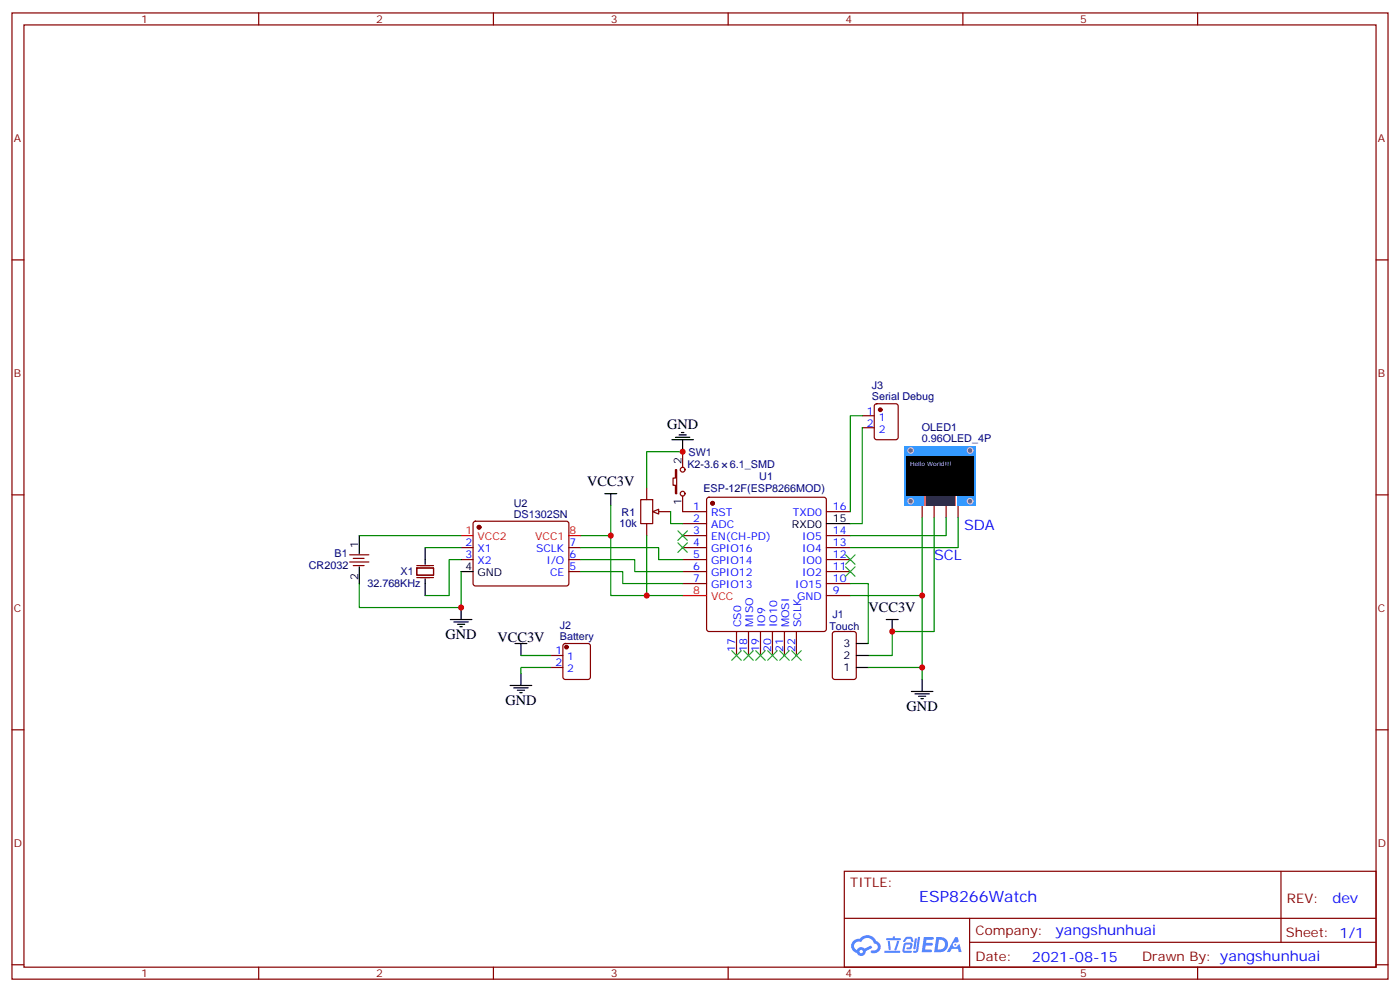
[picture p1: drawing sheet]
<svg xmlns="http://www.w3.org/2000/svg" width="412mm" height="292mm" viewBox="0 0 412 292" stroke-linecap="round" stroke-linejoin="round" font-family="sans-serif">
<g fill="none" stroke="#870000" stroke-width=".35">
<path d="M3.5 3.8h405.4v284.3h-405.4zM7.1 7.3h398.2v277.3h-398.2zM76.2 3.8v3.5M145.3 3.8v3.5M214.5 3.8v3.5M283.6 3.8v3.5M352.8 3.8v3.5M3.5 76.5h3.6M405.3 76.5h3.6M3.5 145.6h3.6M405.3 145.6h3.6M3.5 214.8h3.6"/>
<path d="M405.3 214.8h3.6M248.7 256.4h156.6v28.2h-156.6zM377.3 256.4v20.9M248.7 270.2h156.5M285.6 277.3h119.6M285.6 270.2v14.2M3.5 283.9h3.6M76.2 284.6v3.5M145.3 284.6v3.5M214.5 284.6v3.5M283.6 284.6v3.5M352.8 284.6v3.5"/>
<path d="M405.3 283.9h3.6"/>
</g>
<g fill="#5487ff">
<path d="M272.1 275.7h2.6l.3 .2-.1 .6h-2l-.1 1h1.6l.4 .4-.4 .4h-1.7l-.2 1.1 1.8 .1 .3 .3-.2 .4h-2.9z"/>
<path d="M281.4 275.8h.7l.4 1.3-.7 .3a.74 .74 0 0 0-1.1 .3 .74 .74 0 0 0 .5 1.1 .74 .74 0 0 0 .9-.7l.5-.3 .7 2.4h-.9l-.2-1h-1.9l-.5 1h-.9z"/>
<path d="M269.5 276.2h.6l-.4 2.9a.31 .31 0 0 1-.3 .3 .31 .31 0 0 1-.3-.3z"/>
<path d="M270.4 275.7h.6l-.5 4a.89 .89 0 0 1-.7 .7 .89 .89 0 0 1-.9-.3l1-.5z"/>
<path d="M266.8 275.9l.6-.2 1.2 .1 .5 1.3-.6 .1-.4-.9-1 .1a.95 .95 0 0 1-1 .8l-.1-.2z"/>
<path d="M266.4 277.6l1.8-.2a1.04 1.04 0 0 1 .6 1.1 1.04 1.04 0 0 1-.8 .9h-.7a.29 .29 0 0 1-.3-.4 .29 .29 0 0 1 .3-.2h.7l.2-.8h-1.4l-.4 1.8h1.9a.29 .29 0 0 1 .3 .3 .29 .29 0 0 1-.3 .3h-2l-.4-.3 .2-2.1z"/>
<path d="M260.5 279.8h4.4a.3 .3 0 0 1 .3 .3 .3 .3 0 0 1-.3 .3h-4.3z"/>
<path d="M264.3 276.9h.6l-.5 1.6a1.02 1.02 0 0 1-.7 1.2l-.2-.3z"/>
<path d="M261.5 276.9h.6l.3 2.4-.3 .3-.3-.2z"/>
<path d="M261.1 276.1h1.9l.2-.5h.5l-.1 .5h1.5a.29 .29 0 0 1 .3 .3 .29 .29 0 0 1-.3 .3h-3.9z"/>
<path d="M275.8 275.7l-.6 4.5h1.4a2.27 2.27 0 0 0 2.7-2.3 2.27 2.27 0 0 0-2.7-2.2zM276.6 276.5a1.5 1.5 0 0 1 1.8 1.6 1.5 1.5 0 0 1-1.9 1.3h-.3z"/>
<path d="M251.4 276.9a2.09 2.09 0 0 0 1 3.5 1.37 1.37 0 0 0 1.5 .9 1.37 1.37 0 0 0 1.1-1.4l2-1-.5-.7-1.8 1a1.4 1.4 0 0 0-2.3 .4 1.32 1.32 0 0 1-.6-1.9 1.32 1.32 0 0 1 1.9-.4 2.02 2.02 0 0 1 2-1.3 2.02 2.02 0 0 1 1.8 1.6 1.09 1.09 0 0 1 1.1 1.4 1.09 1.09 0 0 1-1.6 .7 .41 .41 0 0 0-.5 .3 .41 .41 0 0 0 .4 .5 1.89 1.89 0 0 0 2.4-1.2 1.89 1.89 0 0 0-1.2-2.4 2.98 2.98 0 0 0-5-.6l-1 .1zM253.2 280a.52 .52 0 0 1 1 0 .52 .52 0 0 1-1 0z"/>
<circle cx="281.4" cy="278" r=".28"/>
</g>
<circle cx="209.9" cy="148.1" r=".53" fill="#870000" stroke="#870000" stroke-width=".35"/>
<g fill="none" stroke="#870000" stroke-width=".35">
<path d="M201.1 150.6h7M201.1 154.1h7M201.1 157.6h7M208.4 146.5l.4-.2h33.9l.5 .2 .2 .5v38.1l-.2 .5-.5 .2h-33.9l-.5-.2-.2-.5v-38.1zM243.4 150.6h7.1M243.4 157.6h7.1M271.6 148.8v3.5M275.2 148.8v3.5M278.7 148.8v3.5M282.2 148.8v3.5M201.1 161.1h7M201.1 164.7h7"/>
<path d="M201.1 168.2h7M201.1 171.7h7M243.4 161.1h7.1M243.4 164.7h7.1M243.4 168.2h7.1M243.4 171.7h7.1M243.4 175.3h7.1M217 185.8v7.1M220.5 185.8v7.1M224 185.8v7.1M227.5 185.8v7.1M231.1 185.8v7.1"/>
<path d="M234.6 185.8v7.1"/>
</g>
<path d="M201.1 175.3h7" fill="none" stroke="#f00" stroke-width=".35"/>
<path d="M178.2 145.3h3.5M179.9 145.3v3.5M243.4 154.1h7.1" fill="none" stroke="#000" stroke-width=".35"/>
<path d="M179.9 148.8v26.5h21.2" fill="none" stroke="#008700" stroke-width=".35"/>
<path d="M266.3 131.2h21.2v17.6h-21.2z" fill="#39f"/>
<g fill="#666" stroke="#ccc" stroke-width=".35">
<circle cx="268.3" cy="147.5" r=".81"/>
<circle cx="285.7" cy="147.5" r=".81"/>
<circle cx="268.3" cy="132.6" r=".81"/>
<circle cx="285.7" cy="132.6" r=".81"/>
</g>
<path d="M272.2 146h9.5v2.8h-9.5z" fill="#fff"/>
<g fill="#fc0">
<path d="M272.2 146h.5v2.8h-.5z"/>
<path d="M281.2 146h.4v2.8h-.4z"/>
</g>
<path d="M272.8 146h8.3v2.8h-8.3z" fill="#333"/>
<path d="M267.1 134.3h19.7v11.7h-19.7z" fill="#000"/>
<path d="M271.6 152.3v47.7M275.2 152.3v33.5h-12.4v7.1h-7M278.7 152.3v5.3h-28.2M282.2 152.3v8.8h-31.7M135.8 168.2v10.6h-30v-7.1M135.8 164.7h-3.5v10.6h-7.1M250.5 175.3h21.1" fill="none" stroke="#008700" stroke-width=".35"/>
<g fill="none" stroke="#000" stroke-width=".35">
<path d="M197.9 129.4h6.4M199 128.7h4.2M200 128h2.1M200.7 127.3h.7M201.1 129.4v3.5M105.8 157.6v5.3M105.8 166.8v4.9M125.2 161.1v5M125.2 170.3v5M135.8 168.2h3.5M135.8 178.8v3.5M132.6 182.3h6.4"/>
<path d="M133.7 183h4.2M134.8 183.7h2.1M135.5 184.4h.7M261.1 182.3h3.5M262.8 182.3v3.5M271.6 200v3.5M268.5 203.5h6.3M269.5 204.2h4.3M270.6 204.9h2.1M271.3 205.6h.7"/>
</g>
<circle cx="141.1" cy="155.2" r=".53" fill="#870000" stroke="#870000" stroke-width=".35"/>
<g fill="none" stroke="#870000" stroke-width=".35">
<path d="M199 138.2h.3v7.1h-.3v-2.5h-.7v-2.1h.7zM201.1 132.9v4.6M139.6 153.6l.5-.2h27l.5 .7-.1 17.9-.6 .4h-27.1l-.5-.7v-17.6zM188.7 147h3.6v7.1h-3.6zM190.5 143.5v3.5M190.5 154.1v3.5M194 150.6h3.6M201.1 146v4.6M103 163.3h5.7M103 165.4h5.7M104.1 164.3h3.1M104.1 166.4h3.1"/>
<path d="M122.8 167.1h4.9v2.2h-4.9zM122.8 166.4h4.9M122.8 170h4.9M135.8 161.1h3.5M135.8 164.7h3.5M167.6 161.1h3.5M167.6 164.7h3.5M167.6 168.2h3.5"/>
<circle cx="201.1" cy="138.2" r=".71"/>
<circle cx="201.1" cy="145.3" r=".71"/>
</g>
<path d="M135.8 157.6h3.5M167.6 157.6h3.5" fill="none" stroke="#f00" stroke-width=".35"/>
<path d="M192.3 150.6l1.7-.7v1.4z" fill="#f0f0f0" stroke="#870000" stroke-width=".35"/>
<g fill="none" stroke="#008700" stroke-width=".35">
<path d="M201.1 132.9h-10.6v10.6M254 122.3h-3.5v28.3M254 125.9v28.2h-3.5M105.8 157.6h30M171.1 157.6h8.8M190.5 157.6v17.7M197.6 150.6v3.5h3.5M125.2 161.1h10.6M171.1 164.7h15.9v3.5h14.1M171.1 168.2h12.3v3.5h17.7M171.1 161.1h22.9v3.6h7.1M250.5 171.7h5.3v17.7"/>
<path d="M153.5 192.9h8.8M162.3 196.4h-8.8v1.8M255.8 196.4h15.8"/>
</g>
<path d="M257.8 119l.4-.2h5.7l.6 .4 .1 9.5-.5 .6-5.9 .1-.6-.5-.1-9.4zM254 122.3h3.5M254 125.9h3.5M162.3 192.9h3.5M162.3 196.4h3.5M166 189.6l.5-.2h6.7l.5 .2 .2 .5v9.1l-.2 .5-.5 .3h-6.7l-.5-.3-.2-.5v-9.1zM245.4 186l.5-.2h5.6l.7 .5v12.9l-.4 .7-5.9 .1-.7-.5v-13z" fill="none" stroke="#870000" stroke-width=".35"/>
<path d="M151.7 189.4h3.5M153.5 189.4v3.5M153.5 198.2v3.5M252.2 196.4h3.6M252.2 192.9h3.6M252.2 189.4h3.6M150.3 201.7h6.3M151.3 202.4h4.3M152.4 203.1h2.1M153.1 203.8h.7" fill="none" stroke="#000" stroke-width=".35"/>
<g fill="#870000" stroke="#870000" stroke-width=".35">
<circle cx="166.9" cy="190.4" r=".53"/>
<circle cx="259.3" cy="120.6" r=".53"/>
</g>
<g fill="none" stroke="#3c3" stroke-width=".35">
<path d="M199.7 156.2l2.8 2.8M199.7 159.7l2.8 2.9M202.5 156.2l-2.8 2.8M202.5 159.7l-2.8 2.9M249.1 166.8l2.8 2.8M249.1 163.3l2.8 2.8M251.9 166.8l-2.8 2.8M251.9 163.3l-2.8 2.8M215.5 191.5l2.9 2.8M218.4 191.5l-2.9 2.8M219.1 191.5l2.8 2.8M221.9 191.5l-2.8 2.8"/>
<path d="M222.6 191.5l2.8 2.8M225.4 191.5l-2.8 2.8M226.1 191.5l2.9 2.8M229 191.5l-2.9 2.8M229.7 191.5l2.8 2.8M232.5 191.5l-2.8 2.8M233.2 191.5l2.8 2.8M236 191.5l-2.8 2.8"/>
</g>
<g fill="#c00">
<circle cx="271.6" cy="175.3" r=".88"/>
<circle cx="201.1" cy="132.9" r=".88"/>
<circle cx="271.6" cy="196.4" r=".88"/>
<circle cx="179.9" cy="157.6" r=".88"/>
<circle cx="135.8" cy="178.8" r=".88"/>
<circle cx="190.5" cy="175.3" r=".88"/>
<circle cx="262.8" cy="185.8" r=".88"/>
</g>
<text font-size="4.6" fill="#00f" x="270.8" y="265.4">ESP8266Watch</text>
<g font-size="4.2">
<text x="196.5" y="126.2">GND</text>
<text x="173" y="143.1">VCC3V</text>
<text x="255.8" y="180.2">VCC3V</text>
<text x="131.2" y="188">GND</text>
<text x="146.5" y="189">VCC3V</text>
<text x="148.9" y="207.4">GND</text>
<text x="267.1" y="209.1">GND</text>
</g>
<g font-size="4.2" fill="#00f">
<text x="284" y="155.9">SDA</text>
<text x="275.2" y="164.7">SCL</text>
<text x="392.5" y="265.7">dev</text>
<text x="310.9" y="275.2">yangshunhuai</text>
<text x="304" y="283">2021-08-15</text>
</g>
<g font-size="3.9" fill="#800">
<text x="250.5" y="261">TITLE:</text>
<text x="379.1" y="265.7">REV:</text>
<text x="287.4" y="275.2">Company:</text>
<text x="378.7" y="275.8">Sheet: 1/1</text>
<text x="287.4" y="282.9">Date:</text>
<text x="336.4" y="282.9">Drawn By: yangshunhuai</text>
</g>
<g font-size="3.2" fill="#800">
<text x="41.6" y="6.8">1</text>
<text x="110.8" y="6.8">2</text>
<text x="179.9" y="6.8">3</text>
<text x="249.1" y="6.8">4</text>
<text x="318.2" y="6.8">5</text>
<text x="4.1" y="41.9">A</text>
<text x="405.9" y="41.9">A</text>
<text x="4.1" y="111.1">B</text>
<text x="405.9" y="111.1">B</text>
<text x="4.1" y="180.2">C</text>
<text x="405.9" y="180.2">C</text>
<text x="4.1" y="249.3">D</text>
<text x="405.9" y="249.3">D</text>
<text x="41.6" y="287.6">1</text>
<text x="110.8" y="287.6">2</text>
<text x="179.9" y="287.6">3</text>
<text x="249.1" y="287.6">4</text>
<text x="318.2" y="287.6">5</text>
</g>
<g font-size="3.2" fill="#000080">
<text x="256.8" y="117.8">Serial Debug</text>
<text x="256.8" y="114.6">J3</text>
<text x="271.5" y="130.1">0.96OLED_4P</text>
<text x="271.5" y="126.9">OLED1</text>
<text x="202.5" y="137.6">K2-3.6</text>
<text x="202.8" y="134.1">SW1</text>
<text x="215" y="137.6">6.1_SMD</text>
<text x="223.7" y="141.1">U1</text>
<text x="151.4" y="149.2">U2</text>
<text x="207.2" y="144.7">ESP-12F(ESP8266MOD)</text>
<text x="151.4" y="152.3">DS1302SN</text>
<text x="182.5" y="155.2">10k</text>
<text x="183.1" y="151.7">R1</text>
<text x="91" y="167.6">CR2032</text>
<text x="98.5" y="164.1">B1</text>
<text x="108.2" y="172.9">32.768KHz</text>
<text x="118" y="169.4">X1</text>
<text x="164.9" y="185">J2</text>
<text x="244.3" y="185.3">Touch</text>
<text x="245.2" y="181.7">J1</text>
<text x="164.9" y="188.2">Battery</text>
</g>
<g font-size="3.2" fill="#00f">
<text x="255.3" y="122">1</text>
<text x="255.3" y="125.5">2</text>
<text x="258.8" y="123.8">1</text>
<text x="258.8" y="127.3">2</text>
<text x="204.2" y="150.2">1</text>
<text x="204.2" y="153.7">2</text>
<text x="209.4" y="152">RST</text>
<text x="209.4" y="155.5">ADC</text>
<text x="233.5" y="152">TXD0</text>
<text x="245.4" y="150.2">16</text>
<text x="137.2" y="160.8">2</text>
<text x="167.7" y="160.8">7</text>
<text x="204.2" y="157.3">3</text>
<text x="204.2" y="160.8">4</text>
<text x="209.4" y="159">EN(CH-PD)</text>
<text x="236.3" y="159">IO5</text>
<text x="245.4" y="160.8">13</text>
<text x="245.4" y="157.3">14</text>
<text x="137.2" y="164.3">3</text>
<text x="140.7" y="162.6">X1</text>
<text x="140.7" y="166.1">X2</text>
<text x="157.9" y="162.6">SCLK</text>
<text x="161" y="166.1">I/O</text>
<text x="167.7" y="167.9">5</text>
<text x="167.7" y="164.3">6</text>
<text x="204.2" y="164.3">5</text>
<text x="204.2" y="167.9">6</text>
<text x="209.4" y="162.6">GPIO16</text>
<text x="209.4" y="166.1">GPIO14</text>
<text x="236.3" y="166.1">IO0</text>
<text x="236.3" y="162.6">IO4</text>
<text x="245.4" y="167.9">11</text>
<text x="245.4" y="164.3">12</text>
<text x="162" y="169.6">CE</text>
<text x="204.2" y="171.4">7</text>
<text x="209.4" y="169.6">GPIO12</text>
<text x="209.4" y="173.1">GPIO13</text>
<text x="234.2" y="173.1">IO15</text>
<text x="236.3" y="169.6">IO2</text>
<text x="245.4" y="171.4">10</text>
<text x="234.8" y="176.7">GND</text>
<text x="245.4" y="174.9">9</text>
<text x="218.4" y="184.5" transform="rotate(-90 218.4 184.5)">CS0</text>
<text x="221.9" y="184.5" transform="rotate(-90 221.9 184.5)">MISO</text>
<text x="225.4" y="184.5" transform="rotate(-90 225.4 184.5)">IO9</text>
<text x="229" y="184.5" transform="rotate(-90 229 184.5)">IO10</text>
<text x="232.5" y="184.5" transform="rotate(-90 232.5 184.5)">MOSI</text>
<text x="236" y="184.5" transform="rotate(-90 236 184.5)">SCLK</text>
<text x="216.6" y="191.8" transform="rotate(-90 216.6 191.8)">17</text>
<text x="220.1" y="191.8" transform="rotate(-90 220.1 191.8)">18</text>
<text x="223.7" y="191.8" transform="rotate(-90 223.7 191.8)">19</text>
<text x="227.2" y="191.8" transform="rotate(-90 227.2 191.8)">20</text>
<text x="230.7" y="191.8" transform="rotate(-90 230.7 191.8)">21</text>
<text x="234.2" y="191.8" transform="rotate(-90 234.2 191.8)">22</text>
<text x="163.6" y="192.5">1</text>
<text x="163.6" y="196.1">2</text>
<text x="167.1" y="194.3">1</text>
<text x="167.1" y="197.8">2</text>
</g>
<g font-size="3.2">
<text x="200.7" y="136.5" transform="rotate(-90 200.7 136.5)">2</text>
<text x="200.7" y="148.7" transform="rotate(-90 200.7 148.7)">1</text>
<text x="233.3" y="155.5">RXD0</text>
<text x="245.4" y="153.7">15</text>
<text x="105.5" y="161.1" transform="rotate(-90 105.5 161.1)">1</text>
<text x="137.2" y="167.9">4</text>
<text x="105.5" y="170.6" transform="rotate(-90 105.5 170.6)">2</text>
<text x="140.7" y="169.6">GND</text>
<text x="248.5" y="190.4">3</text>
<text x="248.5" y="197.5">1</text>
<text x="248.5" y="194">2</text>
</g>
<g font-size="3.2" fill="#f00">
<text x="137.2" y="157.3">1</text>
<text x="140.7" y="159">VCC2</text>
<text x="157.6" y="159">VCC1</text>
<text x="167.7" y="157.3">8</text>
<text x="204.2" y="174.9">8</text>
<text x="209.4" y="176.7">VCC</text>
</g>
<text font-size="1.8" fill="#fff" x="268.1" y="137.2">Hello World!!!</text>
</svg>
